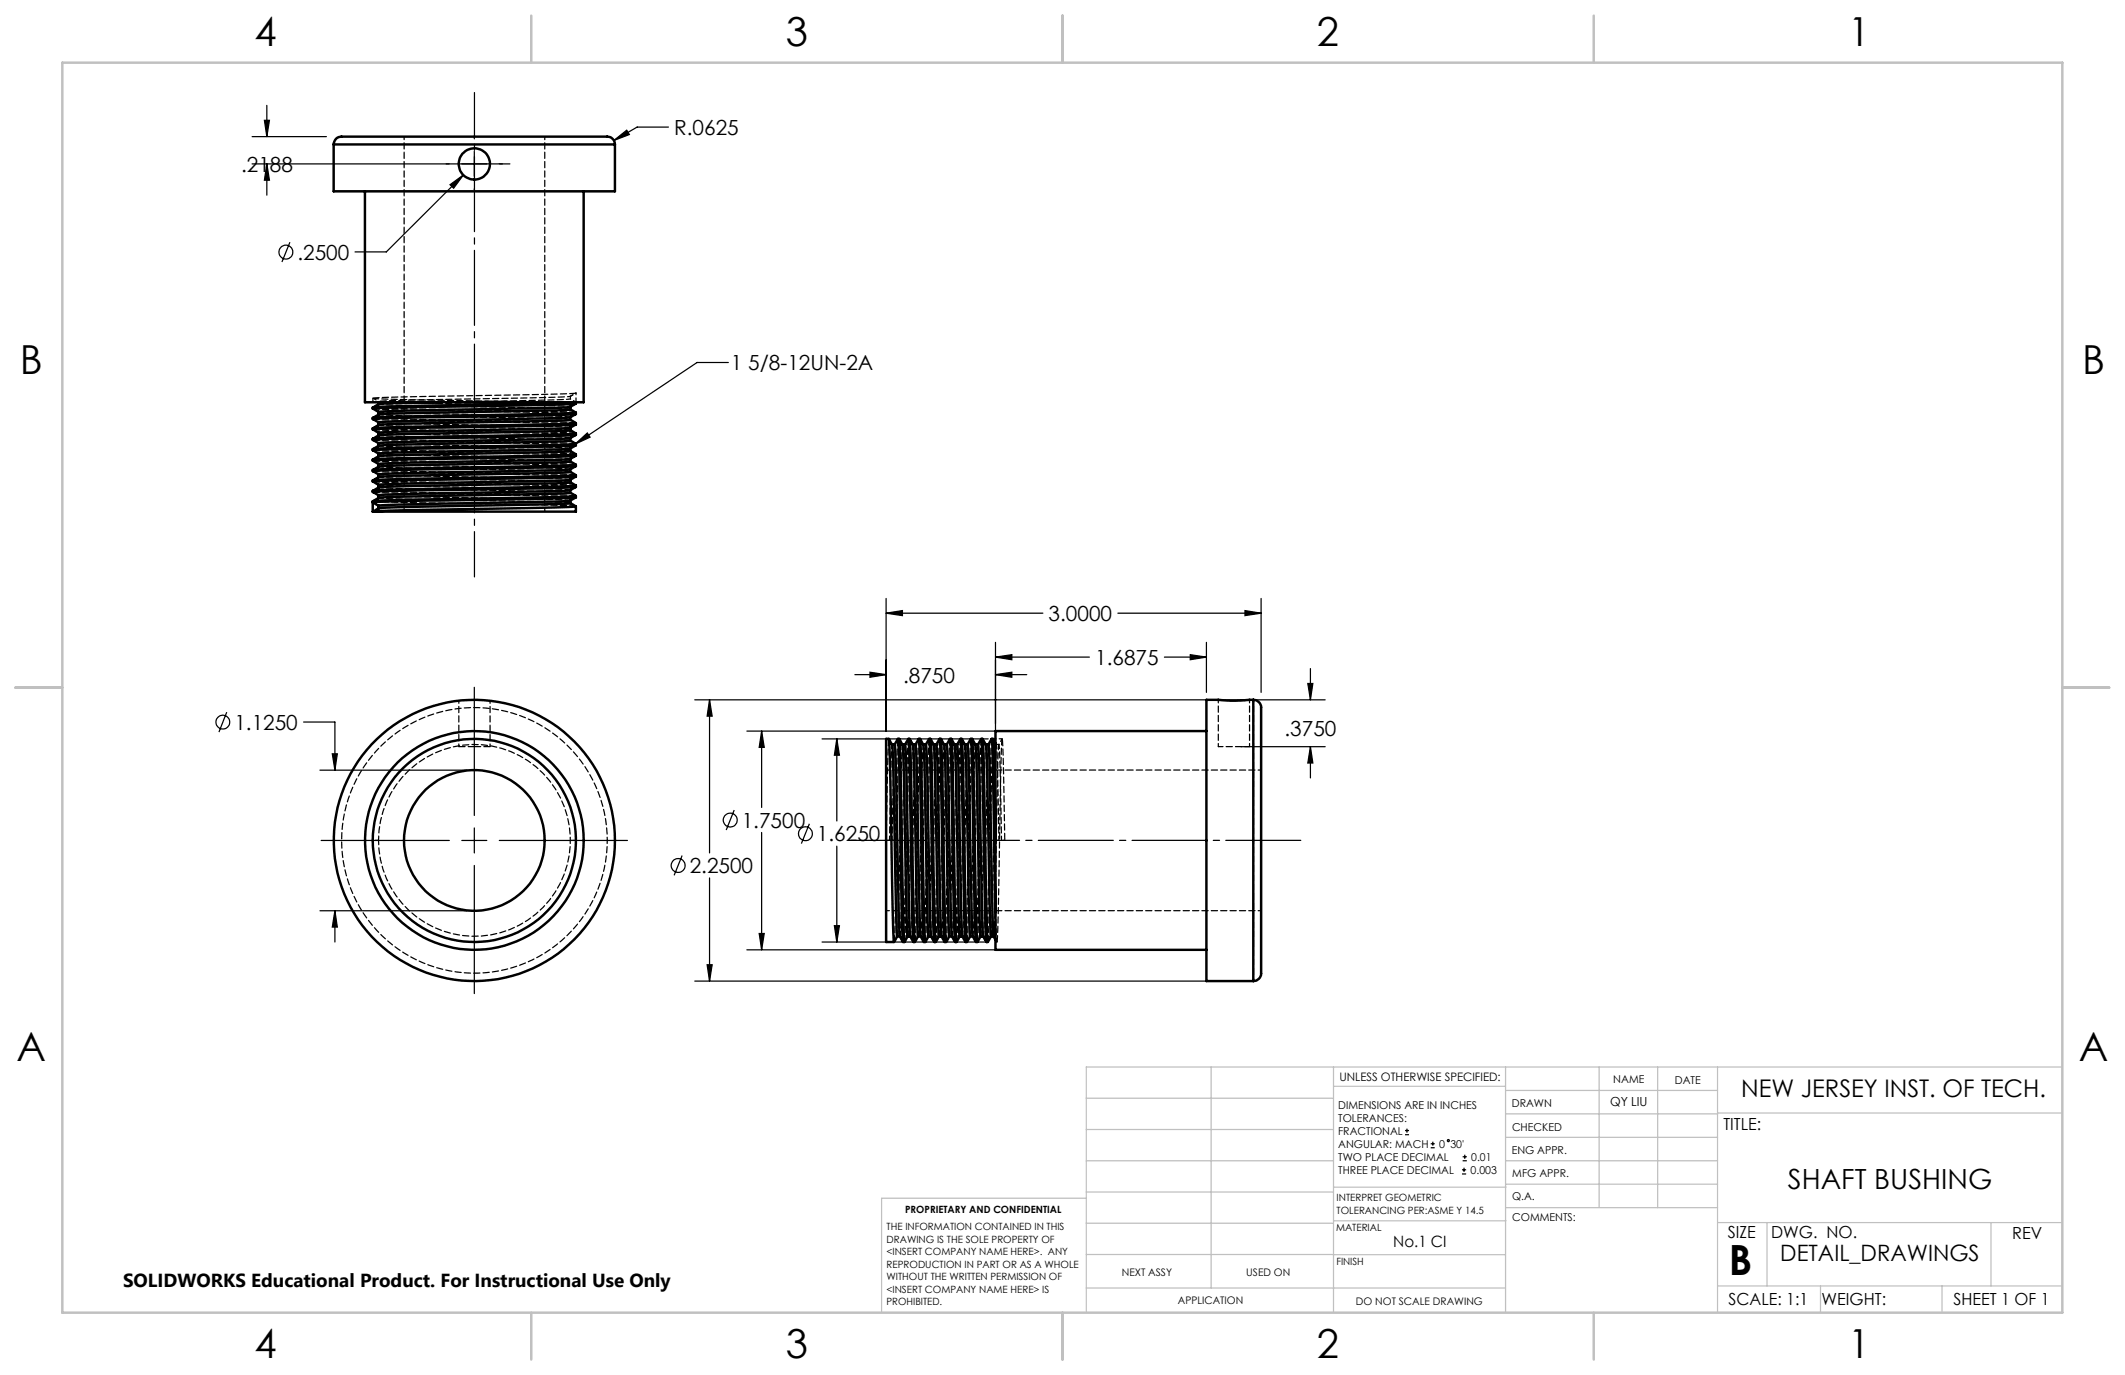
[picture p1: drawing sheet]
<svg xmlns="http://www.w3.org/2000/svg" width="432mm" height="279mm" viewBox="0 0 432 279" stroke-linecap="round" stroke-linejoin="round" font-family="sans-serif">
<g fill="none" stroke="#000" stroke-width=".25">
<path d="M51.2 33.3h52.4M51.2 27.8h15.1M53.7 24.4h1.1l-.6 3.4zM54.2 33.3l.6 3.3h-1.1zM54.2 21.4v6.4M54.2 33.3v6.4M91.4 37.5l2.8-1.9-2 2.6zM94.2 35.6l-15.7 15.6h-6.4M96.4 27.6v.6M96.4 30.8v5M96.4 38.4v.6M124.7 28.5l2.7-2 .5 .8z"/>
<path d="M135.8 25.8h-6.3l-4.8 2.7M58.9 49.2l-1.6 4M148 73.7h-6.4l-24.7 16.5M116.9 90.2l2.4-2.2 .6 .8zM96.4 139.7v26M173.7 137.1h6.4M176.8 136.6l3.3 .5-3.3 .5zM180.1 124.6l3.3-.5v1zM180.1 121.6v27M180.1 124.6h31.8M202.3 137.1l3.3-.5v1zM202.3 133.5l3.3-.5v1.1z"/>
<path d="M202.3 130.5v18.1M202.3 137.1h6.3M202.3 133.5h19.1M227.2 124.6h29.1M236.6 133.5h8.5M241.9 133l3.2 .5-3.2 .6zM245.1 130.5v10.2M253 124.1l3.3 .5-3.3 .5zM256.3 121.6v19.1M265.7 138.9h1.1l-.5 3.3zM266.3 135.9v6.3M46.1 144.7l-1.6 4.1"/>
<path d="M61.7 146.7h6.4v9.8M65 156.5h29.9M67.5 153.2h1l-.4 3.3zM141.2 142.2h128.1M144.2 142.2l.5 3.3h-1zM144.2 142.2v31.1M151.8 148.6h91.9M154.8 148.6l.5 3.3h-1zM154.8 148.6v15.5M167 150.1h33.8M170 150.1l.6 3.4h-1.1zM170 150.1v16.7"/>
<path d="M252.2 151.7h17.1M266.3 151.7v6.4M266.3 151.7l.5 3.3h-1.1zM65.3 170.8h26M93.8 170.8h5.1M96.4 168.2v5.1M96.4 175.9v26M101.5 170.8h26M138.6 173.8l-1.6 4.1M144.2 178.4v21M149.2 164.6l-1.6 4.1M154.8 169.2v23.8"/>
<path d="M164.5 167.4l-1.7 4M170 171.9v19.5M65 185.1h29.9M68.1 185.1l.4 3.3h-1zM68.1 185.1v6.3M141.2 199.4h113.6M143.7 196h1l-.5 3.4zM151.8 193h91.9M154.3 189.7h1l-.5 3.3zM167 191.4h33.8M169.5 188.1h1.1l-.6 3.3zM285.5 230.6h.8"/>
<path d="M285.5 229.7h.8M285.9 229.3v.9M290.7 233.2h.8M290.7 232.4h.8M291.1 232v.8M297.1 238.5h.8M297.1 237.7h.8M297.2 235.9h.9M297.2 235.1h.9M297.5 237.3v.8M297.6 234.6v.9"/>
<circle cx="58.1" cy="51.2" r="1.41"/>
<circle cx="45.3" cy="146.7" r="1.41"/>
<circle cx="137.8" cy="175.9" r="1.41"/>
<circle cx="148.4" cy="166.7" r="1.42"/>
<circle cx="163.7" cy="169.4" r="1.4"/>
<circle cx="294.3" cy="231.8" r=".22"/>
</g>
<path d="M96.4 18.8v98.4" fill="none" stroke="#000" stroke-width=".25" stroke-dasharray="15.2 1.3 1.3 1.3" stroke-dashoffset="6"/>
<path d="M172.4 170.8h92.4" fill="none" stroke="#000" stroke-width=".25" stroke-dasharray="15.2 1.3 1.3 1.3" stroke-dashoffset="-.5"/>
<g fill="none" stroke="#c0c0c0" stroke-width=".25">
<path d="M246.1 216.8v44.9M271 216.8v49.9M305.9 216.8v49.9M324.9 216.8v28.6M336.8 216.8v28.6M349 216.8v49.9M419.1 216.8h-198.4v49.9M220.7 235.9h50.3M220.7 229.5h50.3M220.7 223.2h50.3M271 220.7h34.9M305.9 231.1h43.1"/>
<path d="M305.9 226.3h43.1M305.9 221.6h43.1M305.9 235.9h43.1M349 226.2h70.1M220.7 248.6h50.3M220.7 242.2h50.3M220.7 254.9h50.3M220.7 243.5h-41.6v23.2M271 255h34.9M271 248.1h35M271 241.2h35M305.9 240.6h43.1"/>
<path d="M306 245.4h43M349 248.4h70.1M359.1 248.4v12.9M404.6 248.4v12.9M220.7 261.7h85.2M349 261.3h70.1M369.9 261.3v5.4M394.6 261.3v5.4"/>
</g>
<path d="M12.7 12.7h406.4v254h-406.4zM108 3.2v9.5M215.9 3.2v9.5M323.8 3.2v9.5M3.1 139.7h9.6M419.1 139.7h9.5M108 266.7v9.6M215.9 266.7v9.6M323.8 266.7v9.6" fill="none" stroke="#c0c0c0" stroke-width=".5"/>
<g fill="#000">
<path d="M116.9 90.2l2.4-2.2 .6 .8z"/>
<path d="M68.1 185.1l.4 3.3h-1zM67.5 153.2h1l-.4 3.3zM91.4 37.5l.8 .7 2-2.6zM54.2 33.3l.6 3.3h-1.1zM53.7 24.4h1.1l-.6 3.4zM124.7 28.5l3.2-1.2-.5-.8zM176.8 136.6l3.3 .5-3.3 .5zM202.3 137.1l3.3-.5v1zM202.3 133.5l3.3-.5v1.1zM241.9 133l3.2 .5-3.2 .6zM253 124.1l3.3 .5-3.3 .5zM180.1 124.6l3.3-.5v1zM169.5 188.1h1.1l-.6 3.3zM170 150.1l.6 3.4h-1.1zM143.7 196h1l-.5 3.4zM144.2 142.2l.5 3.3h-1zM265.7 138.9h1.1l-.5 3.3zM266.3 151.7l.5 3.3h-1.1zM154.3 189.7h1l-.5 3.3zM154.8 148.6l.5 3.3h-1z"/>
</g>
<g fill="none" stroke="#000" stroke-width=".5">
<path d="M67.8 29.4a1.75 1.75 0 0 1 2.2-1.6h52.8a1.71 1.71 0 0 1 2.2 1.6M67.8 29.4v9.5h57.2v-9.5M67.8 29.4h57.2M74.2 38.9v42.8h44.4v-42.8M75.7 83v-.2l.5-.1 4.7-.1 28.7-.6 7.4-.3v.3a975.9 975.9 0 0 1-34.6 .8l-6.7 .2 1.3 .7M76.9 81.7v.4M88.9 81.7l-10.4 .3a3.5 3.5 0 0 0-2.6 .8M115.9 98l-3 .2-34.4 .7a3.5 3.5 0 0 0-2.6 .8M115.9 95.9l-3 .2-34.4 .7a3.5 3.5 0 0 0-2.6 .8M115.9 93.8l-3 .2-34.4 .7a3.5 3.5 0 0 0-2.6 .8M115.9 91.7l-3 .2-34.4 .7a3.5 3.5 0 0 0-2.6 .7M115.9 89.5l-3 .2-34.4 .8a3.5 3.5 0 0 0-2.6 .7"/>
<path d="M115.9 87.4l-3 .2-34.4 .7a3.5 3.5 0 0 0-2.6 .8M115.9 85.3l-3 .2-34.4 .7a3.5 3.5 0 0 0-2.6 .8M115.9 83.2l-3 .2-34.4 .7a3.5 3.5 0 0 0-2.6 .8M115.9 97.5l-3 .2-34.4 .7-1.6 .1v.6M115.9 95.4l-3 .2-34.4 .7-1.6 .1v.5M115.9 93.2l-3 .3-34.4 .7-1.6 .1v.5M115.9 91.1l-3 .2-34.4 .7-1.6 .2v.5M115.9 89l-3 .2-34.4 .7-1.6 .2v.5M115.9 86.9l-3 .2-34.4 .7-1.6 .1v.6M115.9 84.8l-3 .2-34.4 .7-1.6 .1v.6M115.9 82.7l-3 .2-34.4 .7-1.6 .1v.5M115.9 99.6l-3 .2-34.4 .7-1.6 .1v.6"/>
<path d="M115.9 98l1.1 .7M115.9 95.9l1.1 .7M115.9 93.8l1.1 .6M115.9 91.7l1.1 .6M115.9 89.5l1.1 .7M115.9 87.4l1.1 .7M115.9 85.3l1.1 .7M115.9 83.2l1.1 .7M115.9 99.6v.5M115.9 97.5v.5M115.9 95.4v.5M115.9 93.2v.6"/>
<path d="M115.9 91.1v.6M115.9 89v.5M115.9 86.9v.5M115.9 84.8v.5M115.9 82.7v.5M117 99l-1.1 .6M117 96.8l-1.1 .7M117 94.7l-1.1 .7M117 92.6l-1.1 .6M117 90.5l-1.1 .6M117 88.4l-1.1 .6M117 86.3l-1.1 .6"/>
<path d="M117 84.1l-1.1 .7M117 82l-1.1 .7M117 96.8a975.9 975.9 0 0 1-34.6 .8l-6.7 .3 1.3 .7M117 94.4v.3a975.9 975.9 0 0 1-34.6 .8l-6.7 .2 1.3 .7M117 92.3v.3a975.9 975.9 0 0 1-34.6 .8l-6.7 .2 1.3 .7M117 90.5a975.9 975.9 0 0 1-34.6 .8l-6.7 .2 1.3 .7M117 88.1v.2a975.9 975.9 0 0 1-34.6 .8l-6.7 .3 1.3 .7M117 86v.2a975.9 975.9 0 0 1-34.6 .8l-6.7 .3 1.3 .7M117 84.1a975.9 975.9 0 0 1-34.6 .8l-6.7 .3 1.3 .7M117 98.7v.2a975.9 975.9 0 0 1-34.6 .8l-6.7 .3 1.3 .7M117 98.7l-5.8 .2-32.7 .7-2.7 .1-.1 .3M117 96.6l-5.8 .2-32.7 .6-2.7 .2-.1 .3"/>
<path d="M117 94.4l-5.8 .3-32.7 .6-2.7 .2-.1 .2M117 92.3l-5.8 .3-32.7 .6-2.7 .1-.1 .3M117 90.2l-5.8 .3-32.7 .6-2.7 .1-.1 .3M117 88.1l-5.8 .2-32.7 .7-2.7 .1-.1 .3M117 86l-5.8 .2-32.7 .7-2.7 .1-.1 .3M117 83.9l-5.8 .2-32.7 .6-2.7 .2-.1 .3M117 83.9v.2M117 90.2v.3M117 96.6v.2M77 103.3l-1.1 .6M115.9 100.1l-3 .2-34.4 .7a3.5 3.5 0 0 0-2.6 .8M115.9 102.2l-3 .2-29.8 .6-6.2 .3v-.5"/>
<path d="M115.9 101.7l-3 .2-29.8 .6-6.2 .3M115.9 100.1l1.1 .7M115.9 102.2l1.1 .7M115.9 101.7v.5M117 101.1l-1.1 .6M117 102.9l-7.4 .3-28.7 .5-5.2 .3M117 100.8l-5.8 .2-35 .8h-.5v2.2M117 100.8v.2a975.9 975.9 0 0 1-34.6 .8l-6.7 .3 1.2 .7M117 102.9v1.1h-41.3M180.6 150.1h-.5v41.3h1.6l.3-.5a1.37 1.37 0 0 0 .2-1.4l-.7-32.3-.2-5.9M181.3 151.3l-.7-1.2 1 41.3M181.3 151.3h.5"/>
<path d="M181.8 151.3l.3 5.9 .6 32.3 .1 .7 .7 1.2h.3M182.5 150.1l-.7 1.2M182.5 150.2a565.1 565.1 0 0 1 .6 27.9l.2 9.9 .2 3.4M182.5 150.1h.2M182.7 150.1l.7 1.2M182.7 150.2l1.1 41.2M183.4 151.3l.3 5.9 .6 32.3a1.85 1.85 0 0 1-.5 1.9M183.4 151.3h.5M183.9 151.3l.3 5.9 .7 32.3v.7l.7 1.2h.3M184.6 150.1l-.7 1.2M184.6 150.2a565.1 565.1 0 0 1 .6 27.9l.2 9.9 .2 3.4M184.6 150.1h.2"/>
<path d="M185.5 151.3l.3 5.9 .6 32.3a1.85 1.85 0 0 1-.5 1.9M185.5 151.3l-.6-1.2 1 41.3M185.5 151.3h.5M186 151.3l.3 5.9 .7 32.3v.7l.7 1.2h.3l.3-.5a1.37 1.37 0 0 0 .3-1.4l-.7-32.3-.3-5.9M186.7 150.1l-.7 1.2M186.7 150.2a565.1 565.1 0 0 1 .6 27.9l.2 9.9 .2 3.4M186.7 150.1h.2M187.6 151.3l-.6-1.2 1 41.3M187.6 151.3h.5M188.1 151.3l.3 5.9 .7 32.3 .1 .7 .7 1.2h.2M188.8 150.1l-.7 1.2M188.8 150.2a565.1 565.1 0 0 1 .6 27.9l.3 9.9 .2 3.4"/>
<path d="M188.8 150.1h.3M189.1 150.1l.6 1.2M189.1 150.2l1 41.2M189.7 151.3l.3 5.9 .7 32.3a1.85 1.85 0 0 1-.6 1.9M189.7 151.3h.6M190.3 151.3l.2 5.9 .7 32.3 .1 .7 .7 1.2h.2M190.9 150.1l-.6 1.2M190.9 150.2a565.1 565.1 0 0 1 .7 27.9l.2 9.9 .2 3.4M190.9 150.1h.3M191.8 151.3l.3 5.9 .7 32.3a1.85 1.85 0 0 1-.5 1.9M191.8 151.3l-.6-1.2 1 41.3M191.8 151.3h.6"/>
<path d="M192.4 151.3l.3 5.9 .6 32.3 .1 .7 .7 1.2h.3l.3-.5a1.37 1.37 0 0 0 .2-1.4l-.7-32.3-.2-5.9M193 150.1l-.6 1.2M193 150.2a565.1 565.1 0 0 1 .7 27.9l.2 9.9 .2 3.4M193 150.1h.3M194 151.3l-.7-1.2 1 41.3M194 151.3h.5M194.5 151.3l.3 5.9 .6 32.3 .1 .7 .7 1.2h.3M195.2 150.1l-.7 1.2M195.2 150.2a565.1 565.1 0 0 1 .6 27.9l.2 9.9 .2 3.4M195.2 150.1h.2M195.4 150.1l.7 1.2M195.4 150.2l1.1 41.2"/>
<path d="M196.1 151.3l.3 5.9 .6 32.3a1.85 1.85 0 0 1-.5 1.9M196.1 151.3h.5M196.6 151.3l.3 5.9 .7 32.3v.7l.7 1.2h.3M197.3 150.1l-.7 1.2M197.3 150.2a565.1 565.1 0 0 1 .6 27.9l.2 9.9 .2 3.4M197.3 150.1h.2M198.2 151.3l.3 5.9 .6 32.3a1.85 1.85 0 0 1-.5 1.9M198.2 151.3l-.6-1.2 1 41.3M198.2 151.3h.5M198.7 151.3l.3 5.9 .7 32.3v.7l.7 1.2h.3l.3-.5a1.37 1.37 0 0 0 .3-1.4l-.7-32.3-.3-5.9M199.4 150.1l-.7 1.2M199.4 150.2a565.1 565.1 0 0 1 .6 27.9l.2 9.9 .2 3.4"/>
<path d="M199.4 150.1h.2M200.3 151.3l-.6-1.2 1 41.3M200.3 151.3h.5M200.8 151.3l.3 5.9 .7 32.3 .1 .7 .4 .8M201.5 150.1l-.7 1.2M201.5 150.2a565.1 565.1 0 0 1 .6 27.9l.2 7.3M201.5 150.1h.3M201.8 150.1l.5 1M201.8 150.2l.5 20.6M245.1 148.6h-42.8v22.2M254.7 142.2a1.81 1.81 0 0 1 1.6 2.4v52.4a1.81 1.81 0 0 1-1.6 2.4M254.7 142.2l-3.5 .2-6.1-.2v57.2h9.6"/>
<path d="M254.7 142.2v57.2M202.3 170.8v22.2h42.8M182.3 190.3h.5M184.4 190.3h.6M186.5 190.3h.6M188.7 190.3h.5M190.8 190.3h.5M192.9 190.3h.5M195 190.3h.5M197.1 190.3h.6M199.2 190.3h.6M201.4 190.3h.5"/>
<circle cx="96.4" cy="33.3" r="3.2"/>
<circle cx="96.4" cy="170.8" r="20.6"/>
<circle cx="96.4" cy="170.8" r="14.3"/>
<circle cx="96.4" cy="170.8" r="28.6"/>
<circle cx="96.4" cy="170.8" r="22.2"/>
</g>
<path d="M82.1 27.7v76.2M110.7 103.9v-76.2M247.6 142.2v9.5M253.9 151.7v-9.5M254.7 142.2v57.1M256.3 156.5h-76.2M75.8 170.8l.1 2M76.9 170.8h-1.1M117 170.8h-1.1M123.4 170.8a27 27 0 0 1-40.1 23.6 27 27 0 0 1-1.2-46.5 27 27 0 0 1 41.3 21.4v1.5M180.1 185h76.2" fill="none" stroke="#000" stroke-width=".25" stroke-dasharray="1.3 .6" stroke-dashoffset=".6"/>
<path d="M75.8 80.9v.8M202.5 151.3l.2 4.5 .3 15M203 151.3l.2 4.5 .3 15M76.9 170.8a19.5 19.5 0 0 1 28.7-17.2 19.5 19.5 0 0 1 1.6 33.4 19.5 19.5 0 0 1-30.2-14.3l-.1-1.9M180.8 170.8l.2-14.3 .3-5.2M181.3 170.8l.3-14.3 .2-5.2" fill="none" stroke="#000" stroke-width=".25" stroke-dasharray="1.3 .6" stroke-dashoffset=".4"/>
<g fill="none" stroke="#000" stroke-width=".25" stroke-dasharray="1.3 .6">
<path d="M75.8 80.9l4.4-.2 30.2-.6 6.6-.2M76.9 81.6v.1M77 98.6h.1M77 92.2h.1M77 88h.1M115.9 81.1v-.6M115.9 98h.1M115.9 95.9h.1M115.9 93.7h.1M115.9 91.6h.1M115.9 89.5h.1M115.9 87.4h.1"/>
<path d="M115.9 85.3h.1M115.9 83.2h.1M115.9 99.6h.1M115.9 97.5h.1M115.9 95.3h.1M115.9 93.2h.1M115.9 91.1h.1M115.9 89h.1M115.9 86.9h.1M115.9 84.8h.1M115.9 82.6h.1M117 98.6l-7.4-.2-28.8-.6-5-.2"/>
<path d="M117 96.5l-7.4-.3-28.8-.5-5-.2M117 94.4l-7.4-.3-28.8-.5-5-.2M117 92.3l-7.4-.3-28.8-.5-5-.3M117 90.2l-7.4-.3-28.8-.5-5-.3M117 88l-7.4-.2-28.8-.6-5-.2M117 85.9l-7.4-.2-28.8-.6-5-.2M117 83.8l-7.4-.3-28.8-.5-5-.2M117 81.7h.1M115.9 100.1h.1M115.9 102.2h.1M115.9 101.7h.1M117 102.9l-7.4-.3-28.8-.5-5-.3"/>
<path d="M117 100.7l-7.4-.2-28.8-.6-5-.2M93.2 151.7h3.2M96.4 151.7h3.2M181.3 151.3h.1M183.4 151.3h.1M185.5 151.3h.1M187.6 151.3h.1M189.8 151.3h-.1M191.9 151.3h.1M194 151.3h.1M196.1 151.3h.1M198.2 151.3h.1"/>
<path d="M200.3 151.3h.1M202.5 151.3l-.2-.3M203 151.3h-.6M115.9 170.8h.1M117 170.8v-.2M181.3 170.8h-.5M110.5 185.8l.5-.4M181.7 191.4l.3-7.1 .5-28.7 .2-5.5M182.9 190.3h.1M183.5 191.4l.3-7.1 .5-28.7 .3-5.5M183.8 191.4l.3-7.1 .5-28.7 .2-5.5M185 190.3h.1"/>
<path d="M185.7 191.4l.2-7.1 .6-28.7 .2-5.5M185.9 191.4l.3-7.1 .5-28.7 .3-5.5M187.1 190.3h.1M187.8 191.4l.3-7.1 .5-28.7 .2-5.5M188 191.4l.3-7.1 .5-28.7 .3-5.5M189.2 190.3h.1M189.9 191.4l.3-7.1 .5-28.7 .2-5.5M190.2 191.4l.2-7.1 .6-28.7 .2-5.5M191.3 190.3h.1M192 191.4l.3-7.1 .5-28.7 .2-5.5M192.3 191.4l.2-7.1 .6-28.7 .2-5.5M193.4 190.3h.1"/>
<path d="M194.1 191.4l.3-7.1 .5-28.7 .3-5.5M194.4 191.4l.3-7.1 .5-28.7 .2-5.5M195.6 190.3h.1M196.2 191.4l.3-7.1 .5-28.7 .3-5.5M196.5 191.4l.3-7.1 .5-28.7 .2-5.5M197.7 190.3h.1M198.4 191.4l.2-7.1 .6-28.7 .2-5.5M198.6 191.4l.3-7.1 .5-28.7 .3-5.5M199.8 190.3h.1M200.5 191.4l.3-7.1 .5-28.7 .2-5.5M200.7 191.4l.3-7.1 .5-28.7 .3-5.5M201.9 190.3h.1"/>
<path d="M202.3 191.4h.3M202.3 191l.3 .4M202.6 191.3l.2-6.1 .6-30.3 .2-4.7"/>
</g>
<path d="M75.9 81l1.1 .6M115.9 82.6l-7-.3-27.2-.5-4.8-.2 4.9-.3 27.1-.5 7-.3M115.9 80.5l1.1-.6M117 81.7l-1.1-.6M76.9 103.3l-1.1 .6M93.2 142.4v9.3M99.6 151.7v-9.3M203.6 150.1l-.6 1.2M203.6 150.1h-1.3" fill="none" stroke="#000" stroke-width=".25" stroke-dasharray="1.3 .6" stroke-dashoffset=".7"/>
<g fill="none" stroke="#000" stroke-width=".25" stroke-dasharray="1.3 .6" stroke-dashoffset=".1">
<path d="M115.9 98l-7-.3-28.4-.6-3.6-.2h.1M115.9 95.9l-7-.3-28.4-.6-3.6-.2h.1M115.9 93.7l-7-.2-28.4-.6-3.6-.2h.1M115.9 91.6l-7-.3-28.4-.5-3.6-.2 .1-.1M115.9 89.5l-7-.3-28.4-.5-3.6-.2 .1-.1M115.9 87.4l-7-.3-28.4-.5-3.6-.3h.1M115.9 85.3l-7-.3-28.4-.6-3.6-.2h.1M115.9 83.2l-7-.3-28.4-.6-3.6-.2h.1M117 98.9l-41.1-1M117 96.8l-41.1-1M117 94.7l-41.1-1M117 92.5l-41.1-1"/>
<path d="M117 90.4l-41.1-1M117 88.3l-41.1-1M117 86.2l-41.1-1M117 84.1l-41.1-1M115.9 102.2l-7-.3-28.4-.5-3.6-.2 .1-.1M115.9 100.1l-7-.3-28.4-.5-3.6-.3h.1M117 101l-41.1-1"/>
</g>
<path d="M88.9 81.7l21.5-.4 5.5-.2M117 82l-6-.3M202.3 185.4l.3 6" fill="none" stroke="#000" stroke-width=".25" stroke-dasharray="1.3 .6" stroke-dashoffset=".5"/>
<g fill="none" stroke="#000" stroke-width=".25" stroke-dasharray="1.3 .6" stroke-dashoffset=".2">
<path d="M111 81.7l-35.1-.7M115.9 99.6l-7-.3-27.2-.5-4.8-.3M115.9 97.4l-7-.2-27.2-.6-4.8-.2M115.9 95.3l-7-.3-27.2-.5-4.8-.2M115.9 93.2l-7-.3-27.2-.5-4.8-.2M115.9 91.1l-7-.3-27.2-.5-4.8-.2M115.9 89l-7-.3-27.2-.5-4.8-.3M115.9 86.9l-7-.3-27.2-.5-4.8-.3M115.9 84.7l-7-.2-27.2-.6-4.8-.2M115.9 101.7l-7-.3-27.2-.5-4.8-.3M182.4 190.2l.2-6.6 .5-27.1 .3-5.2M182.9 190.2l.2-5.2 .5-27.1 .3-6.5"/>
<path d="M184.5 190.2l.2-6.6 .6-27.1 .2-5.2M185 190.2l.2-5.2 .6-27.1 .2-6.5M186.6 190.2l.3-6.6 .5-27.1 .2-5.2M187.1 190.2l.3-5.2 .5-27.1 .2-6.5M188.7 190.2l.3-6.6 .5-27.1 .2-5.2M189.2 190.2l.3-6.6 .5-27.1 .3-5.2M190.8 190.2l.3-6.6 .5-27.1 .3-5.2M191.3 190.2l.3-5.2 .5-27.1 .3-6.5M192.9 190.2l.3-6.6 .5-27.1 .3-5.2M193.5 190.2l.2-5.2 .5-27.1 .3-6.5M195.1 190.2l.2-6.6 .5-27.1 .3-5.2M195.6 190.2l.3-6.6 .5-27.1 .2-5.2"/>
<path d="M197.2 190.2l.2-6.6 .6-27.1 .2-5.2M197.7 190.2l.2-5.2 .6-27.1 .2-6.5M199.3 190.2l.3-6.6 .5-27.1 .2-5.2M199.8 190.2l.3-5.2 .5-27.1 .2-6.5M201.4 190.2l.3-6.6 .5-27.1 .2-5.2M201.9 190.2l.3-5.2 .5-27.1 .3-6.6"/>
</g>
<path d="M117 79.9v1.8M204.2 170.8h-1.9" fill="none" stroke="#000" stroke-width=".25" stroke-dasharray="1.3 .6" stroke-dashoffset=".9"/>
<path d="M203.6 150.1l.3 5.5 .3 15.2M180.1 170.8l.3-15.2 .2-5.5M181.9 170.8l.3-15.2 .3-5.5" fill="none" stroke="#000" stroke-width=".25" stroke-dasharray="1.3 .6" stroke-dashoffset="-.2"/>
<path d="M247.6 151.7h6.3M180.8 170.8h-.7M181.9 170.8h-.6" fill="none" stroke="#000" stroke-width=".25" stroke-dasharray="1.3 .6" stroke-dashoffset=".3"/>
<text font-size="8.5" x="351.3" y="259">B</text>
<g font-size="8.1">
<text x="51.7" y="9.3">4</text>
<text x="159.7" y="9.3">3</text>
<text x="267.6" y="9.3">2</text>
<text x="375.6" y="9.3">1</text>
<text x="4" y="76">B</text>
<text x="423.1" y="76">B</text>
<text x="3.3" y="215.7">A</text>
<text x="422.4" y="215.7">A</text>
<text x="51.7" y="276">4</text>
<text x="159.7" y="276">3</text>
<text x="267.6" y="276">2</text>
<text x="375.6" y="276">1</text>
</g>
<text font-size="5.6" x="363.3" y="241.6">SHAFT BUSHING</text>
<text font-size="4.9" x="353.8" y="222.9">NEW JERSEY INST. OF TECH.</text>
<text font-size="4.6" x="361.8" y="256.2">DETAIL_DRAWINGS</text>
<g font-size="4.2">
<text x="137" y="27.4">R.0625</text>
<text x="49" y="34.9">.2188</text>
<text x="60.4" y="52.8">.2500</text>
<text x="148.5" y="75.3">1 5/8-12UN-2A</text>
<text x="213.1" y="126.2">3.0000</text>
<text x="222.6" y="135.1">1.6875</text>
<text x="183.5" y="138.7">.8750</text>
<text x="47.6" y="148.3">1.1250</text>
<text x="261" y="149.5">.3750</text>
<text x="150.7" y="168.2">1.7500</text>
<text x="166" y="170.9">1.6250</text>
<text x="140.1" y="177.4">2.2500</text>
</g>
<text font-size="3.8" x="25" y="261.6">SOLIDWORKS Educational Product. For Instructional Use Only</text>
<g font-size="3.4">
<text x="350.2" y="229.5">TITLE:</text>
<text x="351.1" y="251.6">SIZE</text>
<text x="359.9" y="251.6">DWG. NO.</text>
<text x="408.9" y="251.7">REV</text>
<text x="351.2" y="265.2">SCALE: 1:1</text>
<text x="370.1" y="265.3">WEIGHT:</text>
<text x="396.9" y="265.2">SHEET 1 OF 1</text>
</g>
<text font-size="3.2" x="283.1" y="253.3">No.1 CI</text>
<text font-size="2.5" x="327.2" y="224.8">QY LIU</text>
<text font-size="2.4" x="272.2" y="219.7">UNLESS OTHERWISE SPECIFIED:</text>
<g font-size="2.2">
<text x="327.8" y="220.1">NAME</text>
<text x="340.3" y="220.2">DATE</text>
<text x="271.9" y="225.3">DIMENSIONS ARE IN INCHES</text>
<text x="271.9" y="227.9">TOLERANCES:</text>
<text x="307.2" y="224.9">DRAWN</text>
<text x="271.9" y="230.6">FRACTIONAL</text>
<text x="271.9" y="233.2">ANGULAR: MACH</text>
<text x="292.5" y="233.2">0</text>
<text x="294.7" y="233.2">30'</text>
<text x="307.3" y="229.8">CHECKED</text>
<text x="271.9" y="235.9">TWO PLACE DECIMAL</text>
<text x="271.9" y="238.5">THREE PLACE DECIMAL</text>
<text x="298.8" y="238.5">0.003</text>
<text x="299" y="235.9">0.01</text>
<text x="307.2" y="234.5">ENG APPR.</text>
<text x="307.3" y="239.2">MFG APPR.</text>
<text x="307.3" y="243.9">Q.A.</text>
<text x="307.3" y="248.1">COMMENTS:</text>
</g>
<g font-size="2.1">
<text x="227.9" y="259.2">NEXT ASSY</text>
<text x="253.3" y="259.2">USED ON</text>
<text x="239.3" y="265">APPLICATION</text>
<text x="275.5" y="265.1">DO NOT SCALE DRAWING</text>
</g>
<g font-size="2">
<text x="271.6" y="244.1">INTERPRET GEOMETRIC</text>
<text x="180.2" y="250">THE INFORMATION CONTAINED IN THIS</text>
<text x="183.9" y="246.4">PROPRIETARY AND CONFIDENTIAL</text>
<text x="271.5" y="250.2">MATERIAL</text>
<text x="271.6" y="246.6">TOLERANCING PER:ASME Y 14.5</text>
<text x="180.2" y="252.5">DRAWING IS THE SOLE PROPERTY OF</text>
<text x="180.2" y="255.1">&lt;INSERT COMPANY NAME HERE&gt;. ANY</text>
<text x="180.2" y="257.6">REPRODUCTION IN PART OR AS A WHOLE</text>
<text x="271.5" y="257">FINISH</text>
<text x="180.2" y="260.1">WITHOUT THE WRITTEN PERMISSION OF</text>
<text x="180.2" y="262.6">&lt;INSERT COMPANY NAME HERE&gt; IS</text>
<text x="180.2" y="265.2">PROHIBITED.</text>
</g>
</svg>
